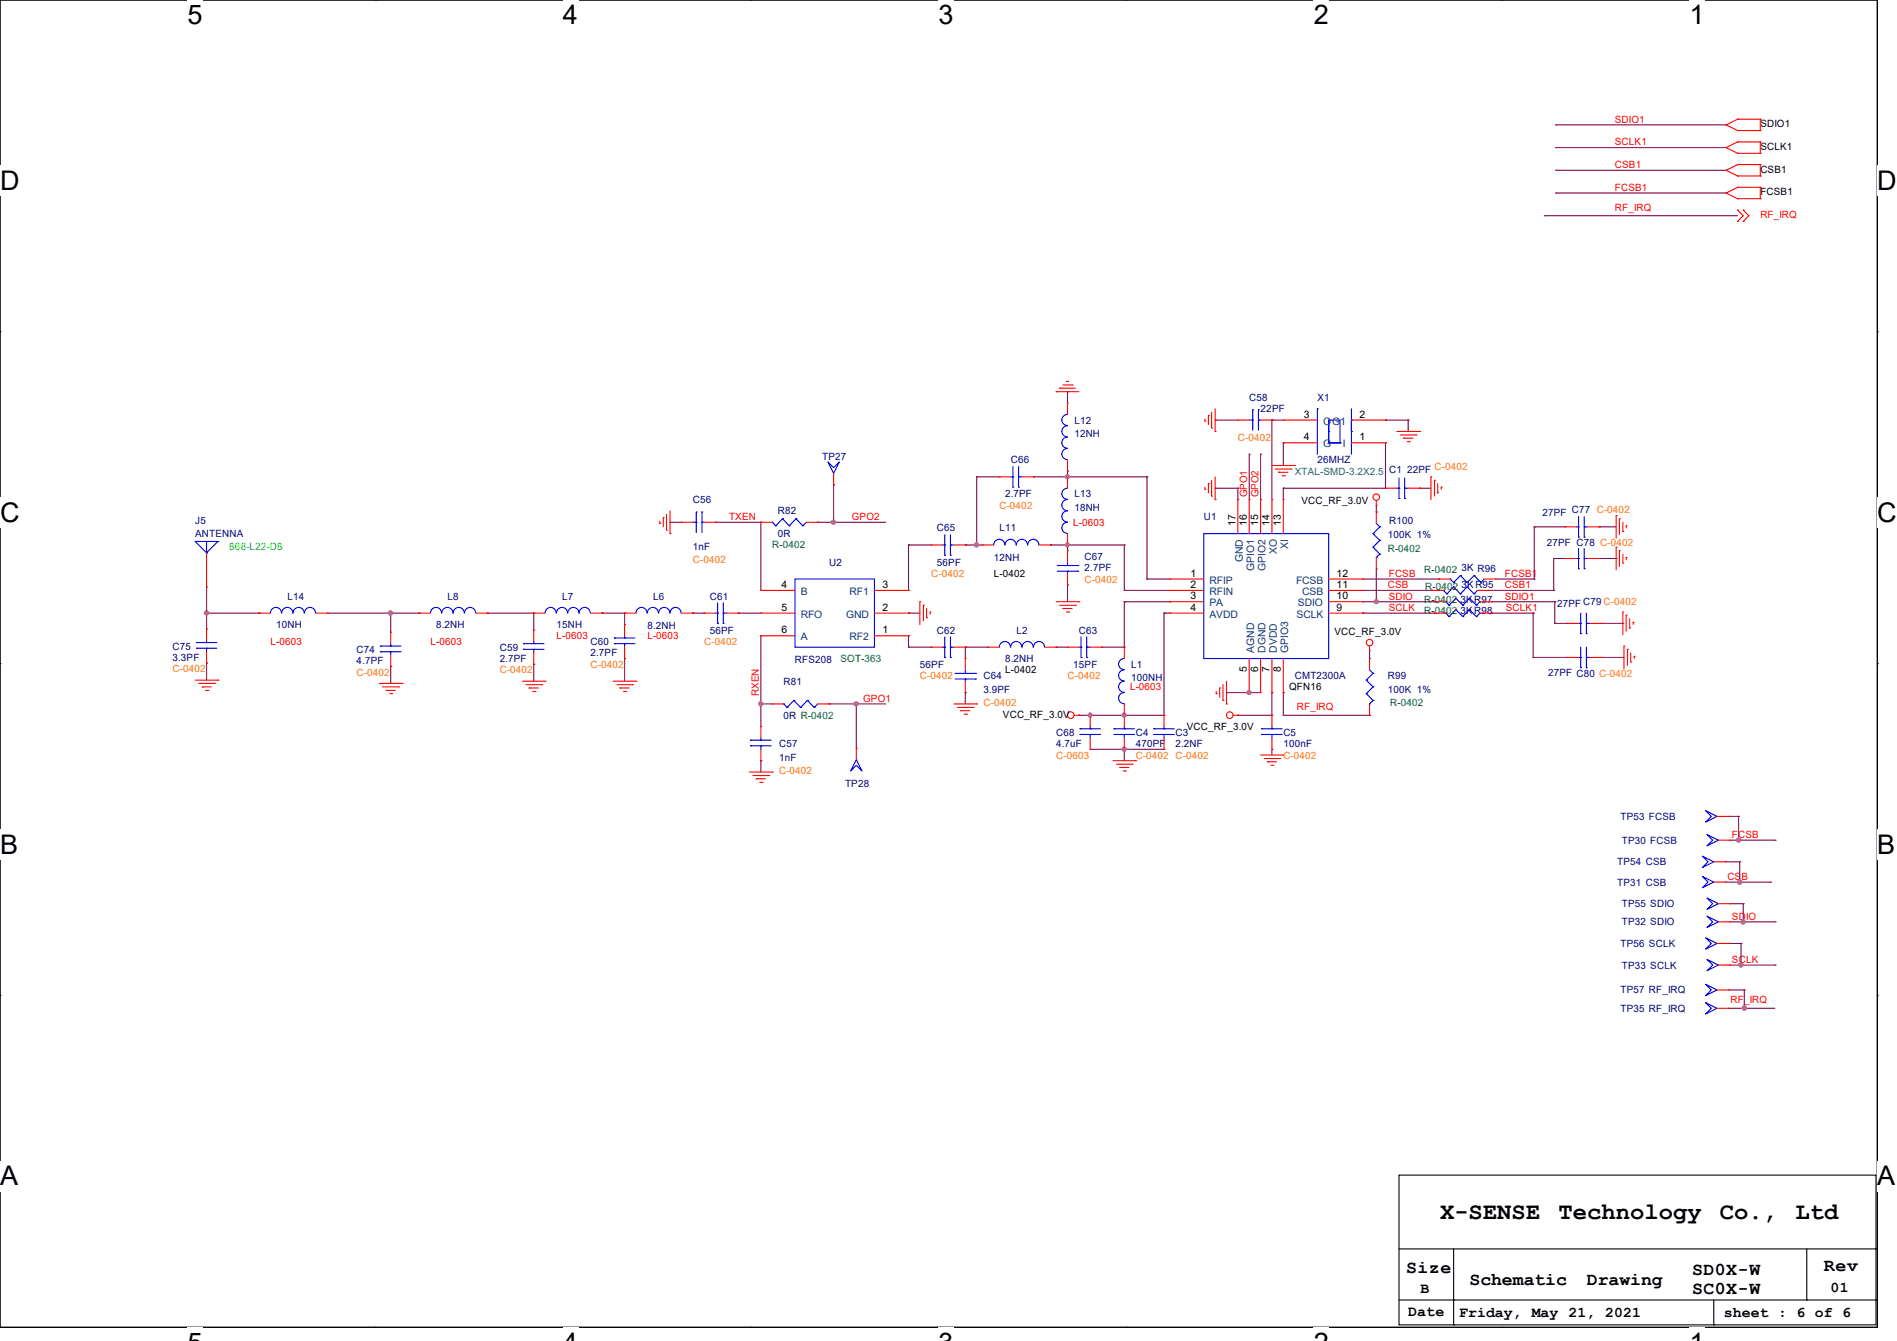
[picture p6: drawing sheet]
<svg xmlns="http://www.w3.org/2000/svg" width="297mm" height="210mm" viewBox="0 0 297 210" stroke-linecap="round" stroke-linejoin="round" font-family="sans-serif">
<path d="M0 0h293.9v207.9h-293.9z" fill="none" stroke="#000" stroke-width=".17"/>
<g fill="#fff">
<path d="M29.4 0h2.3v4.7h-2.3z"/>
<path d="M29.4 207.9h2.3v2.1h-2.3z"/>
</g>
<path d="M58.8 0h.1M58.8 207.9h.1" fill="none" stroke="#000" stroke-width=".17"/>
<g fill="#fff">
<path d="M88.1 0h2.4v4.7h-2.4z"/>
<path d="M88.1 207.9h2.4v2.1h-2.4z"/>
</g>
<path d="M117.6 0h.1M117.6 207.9h.1" fill="none" stroke="#000" stroke-width=".17"/>
<g fill="#fff">
<path d="M146.9 0h2.4v4.7h-2.4z"/>
<path d="M146.9 207.9h2.4v2.1h-2.4z"/>
</g>
<path d="M176.3 0h.1M176.3 207.9h.1" fill="none" stroke="#000" stroke-width=".17"/>
<g fill="#fff">
<path d="M205.7 0h2.4v4.7h-2.4z"/>
<path d="M205.7 207.9h2.4v2.1h-2.4z"/>
</g>
<path d="M235.1 0h.1M235.1 207.9h.1" fill="none" stroke="#000" stroke-width=".17"/>
<g fill="#fff">
<path d="M264.5 0h2.4v4.7h-2.4z"/>
<path d="M264.5 207.9h2.4v2.1h-2.4z"/>
<path d="M0 26h3v4.7h-3z"/>
<path d="M293.9 26h3.1v4.7h-3.1z"/>
<path d="M0 77.9h3v4.7h-3z"/>
<path d="M293.9 77.9h3.1v4.7h-3.1z"/>
</g>
<path d="M0 51.9h.1M293.9 51.9h.1" fill="none" stroke="#000" stroke-width=".17"/>
<g fill="#fff">
<path d="M0 129.9h2.8v4.7h-2.8z"/>
<path d="M293.9 129.9h2.9v4.7h-2.9z"/>
</g>
<path d="M0 103.9h.1M293.9 103.9h.1" fill="none" stroke="#000" stroke-width=".17"/>
<g fill="#fff">
<path d="M-.1 181.8h2.9v4.8h-2.9z"/>
<path d="M293.8 181.8h3v4.8h-3z"/>
</g>
<g fill="none" stroke="#000" stroke-width=".17">
<path d="M0 155.9h.1M293.9 155.9h.1M219 184h74.7v23.5h-74.7zM219 195.6h74.7M227.6 195.6v11.9M282.9 195.6v8M293.7 195.6h.1M219 203.6h74.7M227.6 207.5h.1M227.6 203.6h.1M268.3 207.5h.1M268.3 203.6v3.9"/>
<path d="M282.9 203.6h.1M293.7 203.6h.1"/>
</g>
<g fill="none" stroke="#800040" stroke-width=".17">
<path d="M243.6 19.6h.1M243.6 19.6h26.7M241.8 33.8h.1M241.8 33.8h30.2M243.6 23.1h.1M243.6 26.7h.1M243.6 30.2h.1M243.6 23.1h26.7M243.6 26.7h26.7M243.6 30.2h26.7M130.5 75.9h.1M130.5 75.9v5.9"/>
<path d="M152.9 74.7h.1M152.9 74.7h3.6M152.9 74.7v10.6M161.8 74.7h.1M161.8 74.7h17.8M167.1 73.8h.1M167.1 74.7h.1M167.1 61.3h.1M167.1 61.3v1.8M167.1 73.8v1.8M179.6 74.7h.1M179.6 74.7v16"/>
<path d="M190.2 65.8h.1M190.2 76.5h.1M190.2 76.5h3.6M190.2 65.8h3.6M193.8 76.5h.1M193.8 76.5v1.7M195.6 71.1h.1M195.6 71.1v7.1M197.4 71.1h.1M197.4 71.1v7.1M199.1 65.8h.1M199.1 65.8v12.4"/>
<path d="M199.1 65.8h1.8M200.9 76.5h.1M200.9 69.3h.1M200.9 69.3v3.6M200.9 76.5v1.7M215.5 79.1v1.1M216.9 69.3h.1M216.9 65.8h.1M216.9 69.3v7.2h-16M216.9 65.8h3.6M220.5 65.8h.1M220.5 65.8v1.8"/>
<path d="M222.2 76.5h.1M222.2 76.5h1.8M32.3 96h.1M32.3 96h8.3M32.3 91.9v6.6M40.6 96h.1M51.2 96h14.4M61.2 96h.1M61.2 96v3M65.6 96h.1M76.3 96h.1M76.3 96h7.3"/>
<path d="M83.6 96h.1M83.6 96v2.7M94.2 96h.1M94.2 96h3.6M97.8 96h.1M97.8 96v1.8M104.9 81.8h.1M104.9 81.8h1.8M108.5 96h.1M108.5 96h1.7M112 81.8h.1M112 81.8h7.1"/>
<path d="M115.6 96h.1M115.6 96h3.5M119.1 81.8h.1M119.1 99.6h.1M119.1 81.8v10.7M119.1 99.6v14.2M128 81.8h.1M128 81.8h10.7M130.5 81.8h.1M142.2 85.3h.1M142.2 96h.1M142.2 99.6h.1"/>
<path d="M142.2 85.3h3.6M142.2 96h1.8M142.2 85.3v7.2M142.2 99.6v1.7M151.1 85.3h.1M151.1 85.3h2.7M152.9 85.3h.1M164.5 85.3h.1M164.5 85.3h11.5M167.1 85.3h.1M167.1 91.6h.1M167.1 85.3v.9"/>
<path d="M167.1 91.6v2.6M176 85.3h.1M176 92.5h.1M176 94.2h.1M176 94.2v7.1h-3.5M176 85.3v7.2M176 92.5h7.1M176 94.2h7.1M179.6 90.7h.1M179.6 90.7h3.5M182.2 96h.1M182.2 96h.9"/>
<path d="M182.2 96v16h-13.3M213.4 96h.1M213.4 96h11.2M213.4 90.7h11.9M213.4 92.5h10.8M213.4 94.2h11.2M215.5 94.2h.1M215.5 80.2h.1M215.5 89.1v5.1M224.2 92.5h.1M224.6 94.2h.1M225.3 90.7h.1"/>
<path d="M233.1 92.5h10.1M233.5 96h6.5M233.5 94.2h9.9M234.1 90.7h6.1M240 96h.1M240 96v7M240.2 90.7h.1M240.2 82.5h.1M240.2 82.5h4.8M240.2 82.5v8.2M243.2 92.5h.1M243.2 87.5h.1"/>
<path d="M243.2 87.5h1.8M243.2 87.5v5M243.4 94.2h.1M243.4 97.6h.1M243.4 97.6h2M243.4 94.2v3.4M250.4 82.5h.1M250.4 87.5h2.6M250.4 82.5h2.6M250.7 97.6h3.4M253 87.5h.1M254.1 97.6h.1"/>
<path d="M32.3 103.8h.1M32.3 103.8v2.7M61.2 104.4h.1M61.2 104.4v2.6M83.6 104h.1M83.6 104v2.7M97.8 103.1h.1M97.8 103.1v3.6M119.1 110.2h.1M119.1 119.1h.1M119.1 119.1v1.8M119.1 110.2h1.8"/>
<path d="M129.8 110.2h.1M129.8 110.2h8.9M134.1 110.2h.1M134.1 110.2v7M142.2 101.3h.1M142.2 101.3h3.6M151.1 101.3h.1M151.1 108.5h.1M151.1 101.3h3.6M151.1 101.3v1.8M151.1 108.5v1.7M165.4 101.3h.1"/>
<path d="M165.4 101.3h1.7M168.9 112h.1M170.7 117.3h.1M170.7 112h.1M170.7 117.3h11.5M172.5 101.3h.1M176 117.3h.1M176 112h.1M176 117.3v1.8M192 108.5h.1M192 108.5h5.4M193.8 112h.1"/>
<path d="M195.6 108.5h.1M199.1 108.5h.1M199.1 117.3h.1M199.1 108.5v3.5h-5.3M199.1 117.3v.9M200.9 108.5h.1M200.9 108.5v3.5h13.5M214.4 112h.1M214.4 103.1h.1M214.4 101.9v1.2M240 103h.1M240 103h5.4"/>
<path d="M250.7 103h.1M250.7 103h3.6M270.1 138.1h7.1M270.1 135h2.3M270.6 127.8h1.6M270.8 131.6h7.1M272.2 131.6h.1M272.2 127.8h.1M272.2 127.8v3.8M272.4 138.1h.1M272.4 135h.1M272.4 135v3.1"/>
<path d="M277.2 138.1h.1M277.9 131.6h.1M270.6 157.9h7.1M270.6 147.7h2M270.6 155h2.5M270.8 144.4h7.1M270.8 151.1h7.1M270.8 141.5h2.1M272.6 151.1h.1M272.6 147.7h.1M272.6 147.7v3.4M272.9 144.4h.1"/>
<path d="M272.9 141.5h.1M272.9 141.5v2.9M273.1 157.9h.1M273.1 155h.1M273.1 155v2.9M277.7 157.9h.1M277.9 144.4h.1M277.9 151.1h.1"/>
</g>
<g fill="#f0f" stroke="#f0f" stroke-width=".17">
<circle cx="167.1" cy="74.7" r=".32"/>
<circle cx="176" cy="117.3" r=".32"/>
<circle cx="119.1" cy="110.2" r=".32"/>
<circle cx="167.1" cy="85.3" r=".32"/>
<circle cx="152.9" cy="85.3" r=".32"/>
<circle cx="195.6" cy="108.4" r=".32"/>
<circle cx="170.7" cy="112" r=".32"/>
<circle cx="176" cy="112" r=".32"/>
<circle cx="130.5" cy="81.8" r=".33"/>
<circle cx="134" cy="110.2" r=".33"/>
<circle cx="61.1" cy="96" r=".33"/>
<circle cx="32.4" cy="96" r=".33"/>
<circle cx="215.5" cy="94.2" r=".33"/>
<circle cx="272.2" cy="131.6" r=".33"/>
<circle cx="272.4" cy="138.1" r=".34"/>
<circle cx="272.9" cy="144.4" r=".33"/>
<circle cx="272.6" cy="151.1" r=".33"/>
<circle cx="273.1" cy="157.9" r=".34"/>
</g>
<g fill="none" stroke="#f00" stroke-width=".17">
<path d="M270.3 19.6h.1M270.3 19.6l1.7 .8M272 18.7h.1M272 18.7l-1.7 .9M272 18.7h3.6M275.6 18.7h.1M275.6 18.7v1.7M270.3 23.1h.1M270.3 26.7h.1M270.3 30.2h.1M270.3 23.1l1.7 .9M270.3 26.7l1.7 .9"/>
<path d="M270.3 30.2l1.7 .9M272 20.4h.1M272 24h.1M272 22.2h.1M272 27.6h.1M272 25.8h.1M272 31.1h.1M272 29.3h.1M272 32.9h.1M272 34.7h.1M272 20.4h3.6M272 24h3.6"/>
<path d="M272 22.2l-1.7 .9M272 22.2h3.6M272 27.6h3.6M272 25.8l-1.7 .9M272 25.8h3.6M272 31.1h3.6M272 29.3l-1.7 .9M272 29.3h3.6M272 32.9l.9 .9-.9 .9M272.9 32.9h.1M272.9 34.7h.1M272.9 32.9l.9 .9-.9 .9"/>
<path d="M275.6 20.4h.1M275.6 22.2h.1M275.6 24h.1M275.6 25.8h.1M275.6 27.6h.1M275.6 29.3h.1M275.6 31.1h.1M275.6 22.2v1.8M275.6 25.8v1.8M275.6 29.3v1.8M167 59.7h.1M167 59.7h.3"/>
<path d="M130.5 75.9h.1M130.5 74.1v1.8M156.5 74.7h.1M156.5 74.7h1.7M160 74.7h1.8M161.8 74.7h.1M165.4 61.3h.1M165.4 61.3h3.5M165.9 60.8h.1M165.9 60.8h2.5M166.4 60.3h1.5M167.1 74.7h.1"/>
<path d="M167.1 73.8h.1M167.1 63.1h.1M167.1 63.1v1.8M167.1 72v1.8M167.1 74.7v1.8M167.9 60.3h.1M188.6 66h.1M188.6 76.6h.1M188.6 65.6v.4M188.6 76.3v.3M189.2 65.1h.1M189.2 75.7h.1"/>
<path d="M189.2 65.1v1.4M189.2 75.7v1.5M189.7 67h.1M189.7 77.7h.1M189.7 64.6v2.4M189.7 75.2v2.5M190.2 67.6h.1M190.2 78.2h.1M190.2 64v3.6M190.2 74.7v3.5M193.8 65.8h.1M193.8 78.2h.1"/>
<path d="M193.8 65.8h1.8M193.8 78.2v5.4M195.6 78.2h.1M195.6 78.2v5.4M197.4 78.2h.1M197.4 65.8h1.7M197.4 78.2v5.4M199.1 65.8h.1M199.1 78.2h.1M199.1 72.9h3.6M199.1 78.2v5.4M199.7 73.4h2.4"/>
<path d="M200.2 74h.1M200.2 74h1.4M200.7 74.5h.4M200.9 65.8h.1M200.9 69.3h.1M200.9 78.2h.1M200.9 65.8h5.3M200.9 69.3h5.3M200.9 78.2v5.4M201.1 74.5h.1M202.1 73.4h.1M202.7 72.9h.1"/>
<path d="M211.6 65.8h5.3M211.6 69.3h5.3M215.5 79.1h.1M215.5 78.4v.7M216.9 76.5h.1M216.9 69.3h.1M216.9 65.8h.1M216.9 76.5h1.8M218.7 67.6h3.5M219.2 68.1h2.5M219.8 68.6h.1M219.8 68.6h1.4"/>
<path d="M220.3 69.2h.3M220.5 76.5h1.7M220.6 69.2h.1M221.7 68.1h.1M222.2 67.6h.1M222.2 76.5h.1M224 74.7h.1M224 74.7v3.5M224.6 75.2h.1M224.6 75.2v2.5M225.1 77.2h.1M225.1 75.7v1.5"/>
<path d="M225.6 76.3h.1M225.6 76.3v.3M32.3 91.9h.1M32.3 98.5h.1M32.3 86.6v5.3M32.3 98.5v1.8M40.6 96h.1M40.6 96h1.7M49.4 96h1.8M51.2 96h.1M61.2 99h.1M61.2 99v1.8"/>
<path d="M65.6 96h.1M65.6 96h1.8M74.5 96h1.8M76.3 96h.1M83.6 96h.1M83.6 98.7h.1M83.6 96h1.7M83.6 98.7v1.8M92.5 96h1.7M94.2 96h.1M97.8 97.8h.1M97.8 96h.1"/>
<path d="M97.8 96h1.8M97.8 97.8v1.8M103.3 82h.1M103.3 81.6v.4M103.8 81.1h.1M103.8 81.1v1.4M104.4 83h.1M104.4 80.6v2.4M104.9 83.6h.1M104.9 80v3.6M106.7 81.8h.1M106.7 96h1.8"/>
<path d="M106.7 81.8h1.8M108.5 96h.1M110.2 96h.1M110.2 96h1.8M110.2 81.8h1.8M112 81.8h.1M113.8 96h1.8M115.6 96h.1M119.1 96h.1M119.1 99.6h.1M119.1 92.5h.1M119.1 81.8h.1"/>
<path d="M119.1 96h5.4M119.1 99.6h5.4M119.1 92.5h5.4M119.1 81.8h1.8M126.2 81.8h1.8M128 81.8h.1M136.9 96h5.3M136.9 99.6h5.3M136.9 92.5h5.3M142.2 99.6h.1M142.2 96h.1M142.2 92.5h.1"/>
<path d="M144 94.2h.1M144 94.2v3.6M144.6 94.8h.1M144.6 94.8v2.4M145.1 96.7h.1M145.1 95.3v1.4M145.6 95.8h.1M145.6 95.8v.4M145.8 85.3h.1M145.8 85.3h1.8M149.4 85.3h1.7M151.1 85.3h.1"/>
<path d="M153.8 85.3h.1M153.8 85.3h1.8M162.7 85.3h1.8M164.5 85.3h.1M165.4 94.2h3.5M165.9 94.8h2.5M166.4 95.3h.1M166.4 95.3h1.5M167 95.8h.3M167.1 91.6h.1M167.1 86.2h.1M167.1 85.3h.1"/>
<path d="M167.1 83.6v1.7M167.1 86.2v1.8M167.1 89.8v1.8M167.3 95.8h.1M168.4 94.8h.1M168.9 94.2h.1M183.1 90.7h.1M183.1 92.5h.1M183.1 94.2h.1M183.1 96h.1M183.1 94.2h5.4M183.1 96h5.4"/>
<path d="M183.1 90.7h5.4M183.1 92.5h5.4M208 94.2h5.4M208 96h5.4M208 90.7h5.4M208 92.5h5.4M213.4 96h.1M213.4 94.2h.1M213.4 92.5h.1M213.4 90.7h.1M215.5 80.2h.1M215.5 89.1h.1"/>
<path d="M215.5 80.2v1.8M215.5 87.3v1.8M224.2 92.5h.1M224.2 92.5h1.8M224.6 94.2h.1M224.6 96h.1M224.6 94.2h1.8M224.6 96h1.8M225.3 90.7h.1M225.3 90.7h1.7M231.3 92.5h1.8M231.7 94.2h1.8"/>
<path d="M231.7 96h1.8M232.4 90.7h1.7M233.1 92.5h.1M233.5 94.2h.1M233.5 96h.1M234.1 90.7h.1M245 87.5h.1M245 82.5h.1M245 87.5h1.8M245 82.5h1.8M245.4 97.6h.1M245.4 97.6h1.7"/>
<path d="M248.6 87.5h1.8M248.6 82.5h1.8M248.9 97.6h1.8M250.4 87.5h.1M250.4 82.5h.1M250.7 97.6h.1M253 80.7h.1M253 85.7h.1M253 80.7v3.6M253 85.7v3.5M253.5 81.2h.1M253.5 86.2h.1"/>
<path d="M253.5 81.2v2.5M253.5 86.2v2.5M254.1 83.2h.1M254.1 88.2h.1M254.1 95.8h.1M254.1 81.8v1.4M254.1 86.8v1.4M254.1 95.8v3.6M254.6 82.3h.1M254.6 87.3h.1M254.6 96.4h.1M254.6 82.3v.4"/>
<path d="M254.6 87.3v.4M254.6 96.4v2.4M255.1 98.3h.1M255.1 96.9v1.4M255.7 97.5h.1M255.7 97.5v.3M30.6 106.5h3.5M31.1 107h2.5M31.7 107.6h.1M31.7 107.6h1.4M32.2 108.1h.4M32.3 103.8h.1"/>
<path d="M32.3 102.1v1.7M32.6 108.1h.1M33.6 107h.1M34.1 106.5h.1M59.4 107h3.5M59.9 107.6h2.5M60.5 108.1h.1M60.5 108.1h1.4M61 108.6h.3M61.2 104.4h.1M61.2 102.6v1.8M61.3 108.6h.1"/>
<path d="M62.4 107.6h.1M62.9 107h.1M81.8 106.7h3.5M82.3 107.2h2.5M82.8 107.7h.1M82.8 107.7h1.5M83.4 108.3h.3M83.6 104h.1M83.6 102.2v1.8M83.7 108.3h.1M84.8 107.2h.1M85.3 106.7h.1"/>
<path d="M96 106.7h3.6M96.6 107.2h2.4M97.1 107.7h.1M97.1 107.7h1.4M97.6 108.3h.4M97.8 103.1h.1M97.8 101.3v1.8M98 108.3h.1M99 107.2h.1M99.6 106.7h.1M119.1 113.8h.1M119.1 119.1h.1"/>
<path d="M119.1 113.8v1.8M119.1 117.3v1.8M120.9 110.2h.1M120.9 110.2h1.8M128 110.2h1.8M129.8 110.2h.1M134.1 117.2h.1M134.1 117.2v1.8M145.8 101.3h.1M145.8 101.3h1.8M149.4 110.2h3.5M149.4 101.3h1.7"/>
<path d="M149.9 110.8h2.5M150.4 111.3h.1M150.4 111.3h1.4M151 111.8h.3M151.1 101.3h.1M151.1 108.5h.1M151.1 103.1h.1M151.1 103.1v1.8M151.1 106.7v1.8M151.3 111.8h.1M152.4 110.8h.1M152.9 110.2h.1"/>
<path d="M154.7 101.3h.1M154.7 101.3h1.8M163.6 101.3h1.8M165.4 101.3h.1M167.1 101.3h.1M167.1 101.3h1.8M168.2 112h.7M168.9 112h.1M170.7 112h.1M170.7 117.3h.1M170.7 101.3h1.8M170.7 112v1.8"/>
<path d="M170.7 115.6v1.7M172.5 101.3h.1M174.2 119.1h3.6M174.8 119.7h2.4M176 112h.1M176 101.3h.1M176 117.3h.1M176 101.3v1.8M176 110.2v3.6M176 115.6v1.7M177.2 119.7h.1M177.8 119.1h.1"/>
<path d="M182.2 112h.1M182.2 117.3h.1M182.2 112v1.8M182.2 115.6v1.7M190.4 108.6h.1M190.4 108.3v.3M191 107.7h.1M191 107.7v1.5M191.5 109.7h.1M191.5 107.2v2.5M192 110.2h.1M192 106.7v3.5"/>
<path d="M193.1 112h.7M193.8 112h.1M195.6 108.5h.1M195.6 103.1v5.4M197.4 108.5h.1M197.4 118.2h3.5M197.4 103.1v5.4M197.9 118.8h2.5M198.4 119.3h.1M198.4 119.3h1.5M199 119.8h.3M199.1 112h.1"/>
<path d="M199.1 117.3h.1M199.1 108.5h.1M199.1 103.1v5.4M199.1 112v1.8M199.1 115.6v1.7M199.3 119.8h.1M200.4 118.8h.1M200.9 118.2h.1M200.9 108.5h.1M200.9 103.1v5.4M214.4 101.9h.1M214.4 103.1h.1"/>
<path d="M214.4 112h.1M214.4 101.2v.7M214.4 103.1v1.8M214.4 110.2v1.8M245.4 103h.1M245.4 103h1.7M248.9 103h1.8M250.7 103h.1M254.3 101.2h.1M254.3 101.2v3.5M254.8 101.7h.1M254.8 101.7v2.5"/>
<path d="M255.3 103.7h.1M255.3 102.2v1.5M255.9 102.8h.1M255.9 102.8v.3M117.3 120.9h3.6M117.9 121.5h2.5M118.4 122h.1M118.4 122h1.4M119 122.5h.3M119.3 122.5h.1M120.4 121.5h.1M120.9 120.9h.1"/>
<path d="M175.3 120.2h.1M175.3 120.2h1.4M175.9 120.7h.3M176.2 120.7h.1M268.3 138.1h1.8M268.3 135h1.8M268.8 127.8h1.8M269 131.6h1.8M270.1 138.1h.1M270.1 135h.1M270.6 127.8h.1M270.8 131.6h.1"/>
<path d="M268.8 147.7h1.8M268.8 155h1.8M268.8 157.9h1.8M269 151.1h1.8M269 144.4h1.8M269 141.5h1.8M270.6 147.7h.1M270.6 155h.1M270.6 157.9h.1M270.8 151.1h.1M270.8 144.4h.1M270.8 141.5h.1"/>
<circle cx="215.5" cy="77.9" r=".51"/>
<circle cx="167.6" cy="112" r=".52"/>
<circle cx="192.5" cy="112" r=".52"/>
<circle cx="214.4" cy="100.6" r=".51"/>
</g>
<g fill="none" stroke="#00f" stroke-width=".17">
<path d="M129.6 72.3l.9 .9 .9-.9-.9 1.8zM158.2 74.7h.4M158.6 74.7h.1M158.6 76.3h.1M158.6 73.1v3.2M159.5 76.3h.1M159.5 74.7h.1M159.5 74.7h.5M159.5 73.1v3.2M167.1 78.2a.87 .87 0 0 0-.9 .9 .87 .87 0 0 0 .9 .9M167.1 76.5a.87 .87 0 0 0-.9 .8 .87 .87 0 0 0 .9 .9M167.1 70.2a.87 .87 0 0 0-.9 .9 .87 .87 0 0 0 .9 .9"/>
<path d="M167.1 68.5a.87 .87 0 0 0-.9 .8 .87 .87 0 0 0 .9 .9M167.1 66.7a.87 .87 0 0 0-.9 .8 .87 .87 0 0 0 .9 .9M167.1 64.9a.87 .87 0 0 0-.9 .9 .87 .87 0 0 0 .9 .8M195.6 65.8h.5M196.1 64.2h.1M196.1 65.8h.1M196.1 64.2v3.2M197 65.8h.1M197 64.2h.1M197 65.8h.4M197 64.2v3.2M206.2 64h.1"/>
<path d="M206.2 64v7.1M208 65.8h1.8v3.5h-1.8zM208 67.6h.1M208 69.3h.1M208 65.8v3.5M208 69.3h1.8M209.8 69.3h.1M211.6 65.8h.1M211.6 67.6h.1M211.6 64v7.1M218.7 76.5h.3M219 76.5h.1"/>
<path d="M219 78.1h.1M219 74.8v3.3M219.9 78.1h.1M219.9 76.5h.1M219.9 76.5h.6M219.9 74.8v3.3M30.6 84.8h.1M30.6 84.8h3.5M30.6 84.8l1.7 1.8M32.3 86.6h.1M32.3 84.8v1.8M34.1 84.8h.1"/>
<path d="M34.1 84.8l-1.8 1.8M42.3 96a.87 .87 0 0 1 .9-.9 .87 .87 0 0 1 .9 .9M44.1 96a.87 .87 0 0 1 .9-.9 .87 .87 0 0 1 .8 .9M45.9 96a.87 .87 0 0 1 .9-.9 .87 .87 0 0 1 .8 .9M47.7 96a.87 .87 0 0 1 .8-.9 .87 .87 0 0 1 .9 .9M67.4 96a.87 .87 0 0 1 .9-.9 .87 .87 0 0 1 .8 .9M69.2 96a.87 .87 0 0 1 .8-.9 .87 .87 0 0 1 .9 .9M71 96a.87 .87 0 0 1 .8-.9 .87 .87 0 0 1 .9 .9M72.7 96a.87 .87 0 0 1 .9-.9 .87 .87 0 0 1 .9 .9M85.3 96a.87 .87 0 0 1 .9-.9 .87 .87 0 0 1 .9 .9M87.1 96a.87 .87 0 0 1 .9-.9 .87 .87 0 0 1 .9 .9M88.9 96a.87 .87 0 0 1 .9-.9 .87 .87 0 0 1 .8 .9"/>
<path d="M90.7 96a.87 .87 0 0 1 .8-.9 .87 .87 0 0 1 .9 .9M96.2 99.9h.1M96.2 99.9h3.2M97.8 99.9h.1M97.8 99.6v.3M99.6 96a.87 .87 0 0 1 .8-.9 .87 .87 0 0 1 .9 .9M101.3 96a.87 .87 0 0 1 .9-.9 .87 .87 0 0 1 .9 .9M103.1 96a.87 .87 0 0 1 .9-.9 .87 .87 0 0 1 .9 .9M104.9 96a.87 .87 0 0 1 .9-.9 .87 .87 0 0 1 .8 .9M108.5 81.8h.5M109 80.2h.1M109 81.8h.1"/>
<path d="M109 80.2v3.2M109.9 81.8h.1M109.9 80.2h.1M109.9 81.8h.3M109.9 80.2v3.2M112 96h.4M112.4 96h.1M112.4 97.6h.1M112.4 94.4v3.2M113.2 97.6h.1M113.2 96h.1M113.2 96h.6"/>
<path d="M113.2 94.4v3.2M120.9 81.8h.1M120.9 81.8l.6 .5M121.5 82.3h.1M122.5 81.2h.1M122.5 81.2l1.1 1.1M122.5 81.2l-1 1.1M123.6 82.3h.1M124.5 90.7h12.4v10.6h-12.4zM124.6 81.2h.1M124.6 81.2l1.1 1.1M124.6 81.2l-1 1.1"/>
<path d="M125.7 82.3h.1M126.2 81.8l-.5 .5M147.6 85.3h.3M147.9 85.3h.1M147.9 87h.1M147.9 83.7v3.3M147.9 99.7v3.3M148.8 87h.1M148.8 85.3h.1M148.8 85.3h.6M148.8 83.7v3.3M148.8 99.7v3.3"/>
<path d="M155.6 85.3a.87 .87 0 0 1 .8-.8 .87 .87 0 0 1 .9 .8M157.4 85.3a.87 .87 0 0 1 .8-.8 .87 .87 0 0 1 .9 .8M159.1 85.3a.87 .87 0 0 1 .9-.8 .87 .87 0 0 1 .9 .8M160.9 85.3a.87 .87 0 0 1 .9-.8 .87 .87 0 0 1 .8 .8M165.5 88.6h3.2M165.5 89.5h3.2M167.1 89.5h.1M167.1 88.6h.1M167.1 81.8a.87 .87 0 0 0-.9 .9 .87 .87 0 0 0 .9 .8M167.1 80a.87 .87 0 0 0-.9 .9 .87 .87 0 0 0 .9 .8M167.1 88v.6M167.1 89.5v.3"/>
<path d="M168.7 88.6h.1M168.7 89.5h.1M169.2 99.7v3.3M170.1 99.7v3.3M188.5 83.6h19.5v19.5h-19.5zM215 83.6h.1M215 85.7h.1M215 83.6l1 1M215 85.7l1 1.1M215.5 87.3h.1M215.5 82l.5 .5M216 82.5h.1"/>
<path d="M216 84.6h.1M216 86.8h.1M216 82.5l-1 1.1M216 84.6l-1 1.1M216 86.8l-.5 .5M226 92.5h.1M226 92.5l.5 .5M226.4 94.2h.1M226.4 96h.1M226.4 94.2l.5 .6M226.4 96l.5 .6M226.5 93h.1"/>
<path d="M226.9 94.8h.1M226.9 96.6h.1M227 90.7h.1M227 90.7l.6 .5M227.6 91.2h.1M227.6 91.9h.1M227.6 91.9l1 1.1M227.6 91.9l-1.1 1.1M227.9 93.7h.1M227.9 95.5h.1M227.9 93.7l1.1 1.1M227.9 93.7l-1 1.1"/>
<path d="M227.9 95.5l1.1 1.1M227.9 95.5l-1 1.1M228.6 90.1h.1M228.6 93h.1M228.6 90.1l1.1 1.1M228.6 90.1l-1 1.1M229 94.8h.1M229 96.6h.1M229.7 91.2h.1M229.7 91.9h.1M229.7 91.9l1.1 1.1M229.7 91.9l-1.1 1.1"/>
<path d="M230.1 93.7h.1M230.1 95.5h.1M230.1 93.7l1 1.1M230.1 93.7l-1.1 1.1M230.1 95.5l1 1.1M230.1 95.5l-1.1 1.1M230.8 90.1h.1M230.8 93h.1M230.8 90.1l1.1 1.1M230.8 90.1l-1.1 1.1M231.1 94.8h.1M231.1 96.6h.1"/>
<path d="M231.3 92.5l-.5 .5M231.7 94.2l-.6 .6M231.7 96l-.6 .6M231.9 91.2h.1M232.4 90.7l-.5 .5M246.8 87.5h.3M246.8 82.5h.3M247.1 87.5h.1M247.1 89.1h.1M247.1 82.5h.1M247.1 84.1h.1M247.1 80.9v3.2"/>
<path d="M247.1 85.9v3.2M247.1 97.6h.4M247.5 97.6h.1M247.5 99.2h.1M247.5 96v3.2M248 89.1h.1M248 87.5h.1M248 84.1h.1M248 82.5h.1M248 87.5h.6M248 80.9v3.2M248 85.9v3.2"/>
<path d="M248 82.5h.6M248.4 99.2h.1M248.4 97.6h.1M248.4 97.6h.5M248.4 96v3.2M30.8 101.5h.1M30.8 100.6h.1M30.8 101.5h3.2M30.8 100.6h3.2M32.3 100.6h.1M32.3 101.5h.1M32.3 100.3v.3"/>
<path d="M32.3 101.5v.6M59.6 102.1h.1M59.6 101.2h.1M59.6 102.1h3.2M59.6 101.2h3.2M61.2 101.2h.1M61.2 102.1h.1M61.2 100.8v.4M61.2 102.1v.5M82 101.7h.1M82 100.8h.1M82 100.8h3.2"/>
<path d="M82 101.7h3.2M83.6 100.8h.1M83.6 101.7h.1M83.6 100.5v.3M83.6 101.7v.5M96.2 100.8h.1M96.2 100.8h3.2M97.8 100.8h.1M97.8 100.8v.5M117.5 116.8h.1M117.5 115.9h.1M117.5 116.8h3.2"/>
<path d="M117.5 115.9h3.2M119.1 115.9h.1M119.1 116.8h.1M119.1 115.6v.3M119.1 116.8v.5M122.7 110.2h.1M122.7 110.2l.5 .6M123.2 110.8h.1M124.3 109.7h.1M124.3 109.7l1 1.1M124.3 109.7l-1.1 1.1M125.3 110.8h.1"/>
<path d="M126.4 109.7h.1M126.4 109.7l1.1 1.1M126.4 109.7l-1.1 1.1M127.5 110.8h.1M128 110.2l-.5 .6M134.1 119l.9 1.7-.9-.9-.9 .9zM147.6 101.3h.3M147.9 101.3h.1M147.9 103h.1M148.8 103h.1M148.8 101.3h.1M148.8 101.3h.6"/>
<path d="M149.5 105.5h3.2M149.5 106.3h3.2M151.1 106.3h.1M151.1 105.5h.1M151.1 104.9v.6M151.1 106.3v.4M152.7 105.5h.1M152.7 106.3h.1M156.5 101.3a.87 .87 0 0 1 .8-.8 .87 .87 0 0 1 .9 .8M158.2 101.3a.87 .87 0 0 1 .9-.8 .87 .87 0 0 1 .9 .8M160 101.3a.87 .87 0 0 1 .9-.8 .87 .87 0 0 1 .9 .8M161.8 101.3a.87 .87 0 0 1 .9-.8 .87 .87 0 0 1 .8 .8"/>
<path d="M168.9 101.3h.3M169.1 115h.1M169.1 114.1h.1M169.1 115h3.2M169.1 114.1h3.2M169.2 101.3h.1M169.2 103h.1M170.1 103h.1M170.1 101.3h.1M170.1 101.3h.6M170.7 114.1h.1M170.7 115h.1"/>
<path d="M170.7 113.8v.3M170.7 115v.6M174.4 115h.1M174.4 114.1h.1M174.4 115h3.2M174.4 114.1h3.2M176 108.5a.87 .87 0 0 0-.9 .8 .87 .87 0 0 0 .9 .9M176 106.7a.87 .87 0 0 0-.9 .8 .87 .87 0 0 0 .9 .9M176 104.9a.87 .87 0 0 0-.9 .9 .87 .87 0 0 0 .9 .8M176 103.1a.87 .87 0 0 0-.9 .9 .87 .87 0 0 0 .9 .9M176 114.1h.1M176 115h.1"/>
<path d="M176 113.8v.3M176 115v.6M180.6 115h.1M180.6 114.1h.1M180.6 115h3.3M180.6 114.1h3.3M182.2 114.1h.1M182.2 115h.1M182.2 113.8v.3M182.2 115v.6M197.5 115h.1M197.5 114.1h.1"/>
<path d="M197.5 115h3.2M197.5 114.1h3.2M199.1 114.1h.1M199.1 115h.1M199.1 113.8v.3M199.1 115v.6M213.9 106.5h.1M213.9 108.6h.1M213.9 106.5l1.1 1.1M213.9 108.6l1.1 1.1M214.4 110.2h.1M214.4 104.9l.6 .6"/>
<path d="M215 105.5h.1M215 107.6h.1M215 109.7h.1M215 105.5l-1.1 1M215 107.6l-1.1 1M215 109.7l-.6 .5M247.1 103h.4M247.5 103h.1M247.5 104.6h.1M247.5 101.3v3.3M248.4 104.6h.1M248.4 103h.1"/>
<path d="M248.4 101.3v3.3M248.4 103h.5M266.5 137.2l1.8 .9-1.8 .9 .9-.9zM266.5 134.1l1.8 .9-1.8 .8 .9-.8zM267 127l1.8 .8-1.8 .9 .9-.9zM267.3 130.7l1.7 .9-1.7 .9 .8-.9zM267 146.9l1.8 .8-1.8 .9 .9-.9zM267 154.1l1.8 .9-1.8 .9 .9-.9zM267 157l1.8 .9-1.8 .9 .9-.9zM267.3 150.2l1.7 .9-1.7 .9 .8-.9zM267.3 143.5l1.7 .9-1.7 .8 .8-.8zM267.3 140.6l1.7 .9-1.7 .9 .8-.9z"/>
</g>
<g font-size="4.2">
<text x="29.4" y="3.8">5</text>
<text x="88.1" y="3.8">4</text>
<text x="146.9" y="3.8">3</text>
<text x="205.7" y="3.8">2</text>
<text x="264.5" y="3.8">1</text>
<text x="0" y="29.8">D</text>
<text x="293.9" y="29.8">D</text>
<text x="0" y="81.7">C</text>
<text x="293.9" y="81.7">C</text>
<text x="0" y="133.7">B</text>
<text x="293.9" y="133.7">B</text>
<text x="0" y="185.6">A</text>
<text x="293.9" y="185.6">A</text>
</g>
<g font-size="3.7">
<text x="225.5" y="190.9">X-SENSE</text>
<text x="244" y="190.9">Technology</text>
<text x="269.3" y="190.9">Co.,</text>
<text x="281.1" y="190.9">Ltd</text>
</g>
<g font-size="2.8">
<text x="220.1" y="199.4">Size</text>
<text x="230.1" y="201.2">Schematic</text>
<text x="248.4" y="201.2">Drawing</text>
<text x="264.9" y="199.7">SD0X-W</text>
<text x="264.9" y="202.6">SC0X-W</text>
<text x="285.5" y="199">Rev</text>
</g>
<g font-size="2.3">
<text x="222.4" y="202.5">B</text>
<text x="286.6" y="202.3">01</text>
<text x="220.5" y="206">Date</text>
<text x="228.5" y="206.2">Friday, May 21, 2021</text>
<text x="269.9" y="206.2">sheet : 6 of 6</text>
</g>
<g font-size="1.6" fill="#f00">
<text x="252.8" y="19.2">SDIO1</text>
<text x="252.8" y="22.8">SCLK1</text>
<text x="252.8" y="26.3">CSB1</text>
<text x="252.8" y="29.9">FCSB1</text>
<text x="252.8" y="33">RF_IRQ</text>
<text x="275.6" y="34.2">RF_IRQ</text>
<text x="195.2" y="77.9" transform="rotate(-90 195.2 77.9)">GPO1</text>
<text x="197" y="77.9" transform="rotate(-90 197 77.9)">GPO2</text>
<text x="114.1" y="81.4">TXEN</text>
<text x="133.4" y="81.4">GPO2</text>
<text x="168" y="82.3">L-0603</text>
<text x="217.3" y="92.1">CSB</text>
<text x="217.4" y="90.3">FCSB</text>
<text x="217.4" y="95.7">SCLK</text>
<text x="217.4" y="93.9">SDIO</text>
<text x="235.6" y="90.3">FCSB1</text>
<text x="235.6" y="92.1">CSB1</text>
<text x="235.6" y="93.9">SDIO1</text>
<text x="235.8" y="95.7">SCLK1</text>
<text x="42.3" y="101">L-0603</text>
<text x="67.4" y="101">L-0603</text>
<text x="87.1" y="100.1">L-0603</text>
<text x="101.4" y="100.1">L-0603</text>
<text x="118.8" y="109" transform="rotate(-90 118.8 109)">RXEN</text>
<text x="135.1" y="109.9">GPO1</text>
<text x="176.9" y="108.1">L-0603</text>
<text x="203" y="111.3">RF_IRQ</text>
<text x="271.2" y="131.2">FCSB</text>
<text x="270.4" y="137.8">CSB</text>
<text x="271.2" y="144">SDIO</text>
<text x="271.2" y="150.8">SCLK</text>
<text x="271" y="157.1">RF_IRQ</text>
</g>
<g font-size="1.6">
<text x="275.6" y="19.9">SDIO1</text>
<text x="275.6" y="23.5">SCLK1</text>
<text x="275.6" y="27.1">CSB1</text>
<text x="275.6" y="30.6">FCSB1</text>
<text x="204.2" y="65.4">3</text>
<text x="212.8" y="65.4">2</text>
<text x="204.2" y="69">4</text>
<text x="212.8" y="69">1</text>
<text x="193.4" y="82.3" transform="rotate(-90 193.4 82.3)">17</text>
<text x="195.2" y="82.3" transform="rotate(-90 195.2 82.3)">16</text>
<text x="197" y="82.3" transform="rotate(-90 197 82.3)">15</text>
<text x="198.8" y="82.3" transform="rotate(-90 198.8 82.3)">14</text>
<text x="200.5" y="82.3" transform="rotate(-90 200.5 82.3)">13</text>
<text x="203.8" y="79">VCC_RF_3.0V</text>
<text x="122.4" y="95.6">5</text>
<text x="122.4" y="92.1">4</text>
<text x="138.1" y="95.6">2</text>
<text x="138.1" y="92.1">3</text>
<text x="155.6" y="90.3">L-0402</text>
<text x="186.4" y="90.3">1</text>
<text x="186.4" y="92.1">2</text>
<text x="186.4" y="93.9">3</text>
<text x="186.4" y="95.6">4</text>
<text x="209.3" y="95.6">9</text>
<text x="209.3" y="93.9">10</text>
<text x="209.3" y="92.1">11</text>
<text x="209.3" y="90.3">12</text>
<text x="122.4" y="99.2">6</text>
<text x="138.1" y="99.2">1</text>
<text x="208.9" y="99.4">VCC_RF_3.0V</text>
<text x="157.4" y="105.5">L-0402</text>
<text x="195.2" y="105.2" transform="rotate(-90 195.2 105.2)">5</text>
<text x="197" y="105.2" transform="rotate(-90 197 105.2)">6</text>
<text x="198.8" y="105.2" transform="rotate(-90 198.8 105.2)">7</text>
<text x="200.5" y="105.2" transform="rotate(-90 200.5 105.2)">8</text>
<text x="157" y="112.4">VCC_RF_3.0V</text>
<text x="201.8" y="108.1">QFN16</text>
<text x="185.8" y="114.3">VCC_RF_3.0V</text>
</g>
<g font-size="1.6" fill="#000080">
<text x="195.6" y="62.8">C58</text>
<text x="197.4" y="64.6">22PF</text>
<text x="206.3" y="62.8">X1</text>
<text x="168.2" y="66.3">L12</text>
<text x="168.2" y="68.5">12NH</text>
<text x="128.7" y="72">TP27</text>
<text x="157.4" y="77.9">2.7PF</text>
<text x="158.3" y="72.6">C66</text>
<text x="168.2" y="77.9">L13</text>
<text x="206.3" y="72.6">26MHZ</text>
<text x="217.5" y="74">C1</text>
<text x="220.3" y="74">22PF C-0402</text>
<text x="30.6" y="82">J5</text>
<text x="108.5" y="78.8">C56</text>
<text x="121.8" y="80.6">R82</text>
<text x="146.7" y="83.2">C65</text>
<text x="156.5" y="83.2">L11</text>
<text x="168.2" y="80">18NH</text>
<text x="188.5" y="81.4">U1</text>
<text x="217.5" y="82">R100</text>
<text x="241.5" y="80.7">27PF C77 C-0402</text>
<text x="30.6" y="84.1">ANTENNA</text>
<text x="108.5" y="86.1">1nF</text>
<text x="121.8" y="84.1">0R</text>
<text x="129.8" y="88.6">U2</text>
<text x="146.7" y="88.6">56PF</text>
<text x="155.6" y="87.8">12NH</text>
<text x="169.8" y="87.7">C67</text>
<text x="169.8" y="89.5">2.7PF</text>
<text x="217.3" y="84.3">100K 1%</text>
<text x="228.8" y="89.5">3K R96</text>
<text x="242.2" y="85.6">27PF C78 C-0402</text>
<text x="45" y="93.9">L14</text>
<text x="70.1" y="93.9">L8</text>
<text x="88" y="93.9">L7</text>
<text x="102.2" y="93.9">L6</text>
<text x="111.1" y="93.9">C61</text>
<text x="228.7" y="94.4">3KR97</text>
<text x="228.8" y="92.1">3KR95</text>
<text x="243.8" y="95.1">27PF C79 C-0402</text>
<text x="27" y="101.7">C75</text>
<text x="43.2" y="98.3">10NH</text>
<text x="68.3" y="98.3">8.2NH</text>
<text x="78.2" y="101.9">C59</text>
<text x="87.1" y="98.3">15NH</text>
<text x="92.5" y="101">C60</text>
<text x="101.4" y="98.5">8.2NH</text>
<text x="111.1" y="99.2">56PF</text>
<text x="146.7" y="99.2">C62</text>
<text x="159.1" y="99.2">L2</text>
<text x="168.9" y="99.2">C63</text>
<text x="228.7" y="96.2">3KR98</text>
<text x="27" y="103.5">3.3PF</text>
<text x="55.8" y="102.2">C74</text>
<text x="55.8" y="104">4.7PF</text>
<text x="78.2" y="103.7">2.7PF</text>
<text x="92.5" y="102.8">2.7PF</text>
<text x="122.7" y="107.2">R81</text>
<text x="124.5" y="103.8">RFS208</text>
<text x="144" y="104.6">56PF</text>
<text x="154" y="106.3">C64</text>
<text x="157.4" y="103.7">8.2NH</text>
<text x="168" y="104.6">15PF</text>
<text x="177.1" y="104.6">L1</text>
<text x="177.1" y="106.7">100NH</text>
<text x="202.7" y="106.3">CMT2300A</text>
<text x="217.3" y="106.3">R99</text>
<text x="242.4" y="105.8">27PF C80 C-0402</text>
<text x="122.7" y="112.6">0R R-0402</text>
<text x="154" y="108.5">3.9PF</text>
<text x="217.3" y="108.5">100K 1%</text>
<text x="122" y="117">C57</text>
<text x="122" y="119.1">1nF</text>
<text x="165.4" y="115.2">C68</text>
<text x="165.4" y="117">4.7uF</text>
<text x="177.8" y="115.2">C4</text>
<text x="177.8" y="117">470PF</text>
<text x="184" y="115.2">C3</text>
<text x="184" y="117">2.2NF</text>
<text x="200.9" y="115.2">C5</text>
<text x="200.9" y="117">100nF</text>
<text x="132.3" y="123.2">TP28</text>
<text x="253.7" y="128.4">TP53 FCSB</text>
<text x="253.2" y="135.5">TP54 CSB</text>
<text x="253.9" y="132.1">TP30 FCSB</text>
<text x="253.2" y="138.7">TP31 CSB</text>
<text x="253.9" y="142.1">TP55 SDIO</text>
<text x="253.7" y="148.3">TP56 SCLK</text>
<text x="253.9" y="144.9">TP32 SDIO</text>
<text x="253.7" y="155.6">TP57 RF_IRQ</text>
<text x="253.9" y="151.7">TP33 SCLK</text>
<text x="253.7" y="158.5">TP35 RF_IRQ</text>
</g>
<g font-size="1.6" fill="#ff8000">
<text x="193.8" y="69">C-0402</text>
<text x="156.5" y="79.7">C-0402</text>
<text x="108.5" y="88.2">C-0402</text>
<text x="145.8" y="90.3">C-0402</text>
<text x="169.8" y="91.2">C-0402</text>
<text x="110.2" y="101">C-0402</text>
<text x="27" y="105.3">C-0402</text>
<text x="55.8" y="105.8">C-0402</text>
<text x="78.2" y="105.5">C-0402</text>
<text x="92.5" y="104.6">C-0402</text>
<text x="144" y="106.3">C-0402</text>
<text x="167.1" y="106.3">C-0402</text>
<text x="154" y="110.6">C-0402</text>
<text x="165.4" y="118.8">C-0603</text>
<text x="177.8" y="118.8">C-0402 C-0402</text>
<text x="200.9" y="118.8">C-0402</text>
<text x="122" y="121.3">C-0402</text>
</g>
<g font-size="1.6" fill="#004080">
<text x="207.2" y="66.5">O</text>
<text x="207.2" y="70.1">G</text>
<text x="208.6" y="66.5">G1</text>
<text x="210.2" y="70.1">I</text>
<text x="194.6" y="88.1" transform="rotate(-90 194.6 88.1)">GND</text>
<text x="196.3" y="89.4" transform="rotate(-90 196.3 89.4)">GPIO1</text>
<text x="198.1" y="89.4" transform="rotate(-90 198.1 89.4)">GPIO2</text>
<text x="199.9" y="86.8" transform="rotate(-90 199.9 86.8)">XO</text>
<text x="201.7" y="86" transform="rotate(-90 201.7 86)">XI</text>
<text x="125.4" y="93.2">B</text>
<text x="133" y="93.2">RF1</text>
<text x="189.4" y="91.4">RFIP</text>
<text x="189.4" y="93.2">RFIN</text>
<text x="189.4" y="95">PA</text>
<text x="202.9" y="91.4">FCSB</text>
<text x="203.2" y="95">SDIO</text>
<text x="203.9" y="93.2">CSB</text>
<text x="125.4" y="96.7">RFO</text>
<text x="125.4" y="100.3">A</text>
<text x="132.5" y="96.7">GND</text>
<text x="133" y="100.3">RF2</text>
<text x="189.4" y="96.7">AVDD</text>
<text x="203" y="96.7">SCLK</text>
<text x="196.3" y="102.2" transform="rotate(-90 196.3 102.2)">AGND</text>
<text x="198.1" y="102.2" transform="rotate(-90 198.1 102.2)">DGND</text>
<text x="199.9" y="102.2" transform="rotate(-90 199.9 102.2)">DVDD</text>
<text x="201.7" y="102.2" transform="rotate(-90 201.7 102.2)">GPIO3</text>
</g>
<text font-size="1.6" fill="#008080" x="202.7" y="74.3">XTAL-SMD-3.2X2.5</text>
<text font-size="1.6" fill="#0f0" x="35.9" y="86.1">868-L22-D8</text>
<g font-size="1.6" fill="#008000">
<text x="120.9" y="85.9">R-0402</text>
<text x="217.3" y="86.4">R-0402</text>
<text x="223" y="89.8">R-0402</text>
<text x="223" y="94.4">R-0402</text>
<text x="223.2" y="92.5">R-0402</text>
<text x="223" y="96.2">R-0402</text>
<text x="131.6" y="103.7">SOT-363</text>
<text x="217.6" y="110.6">R-0402</text>
</g>
</svg>
